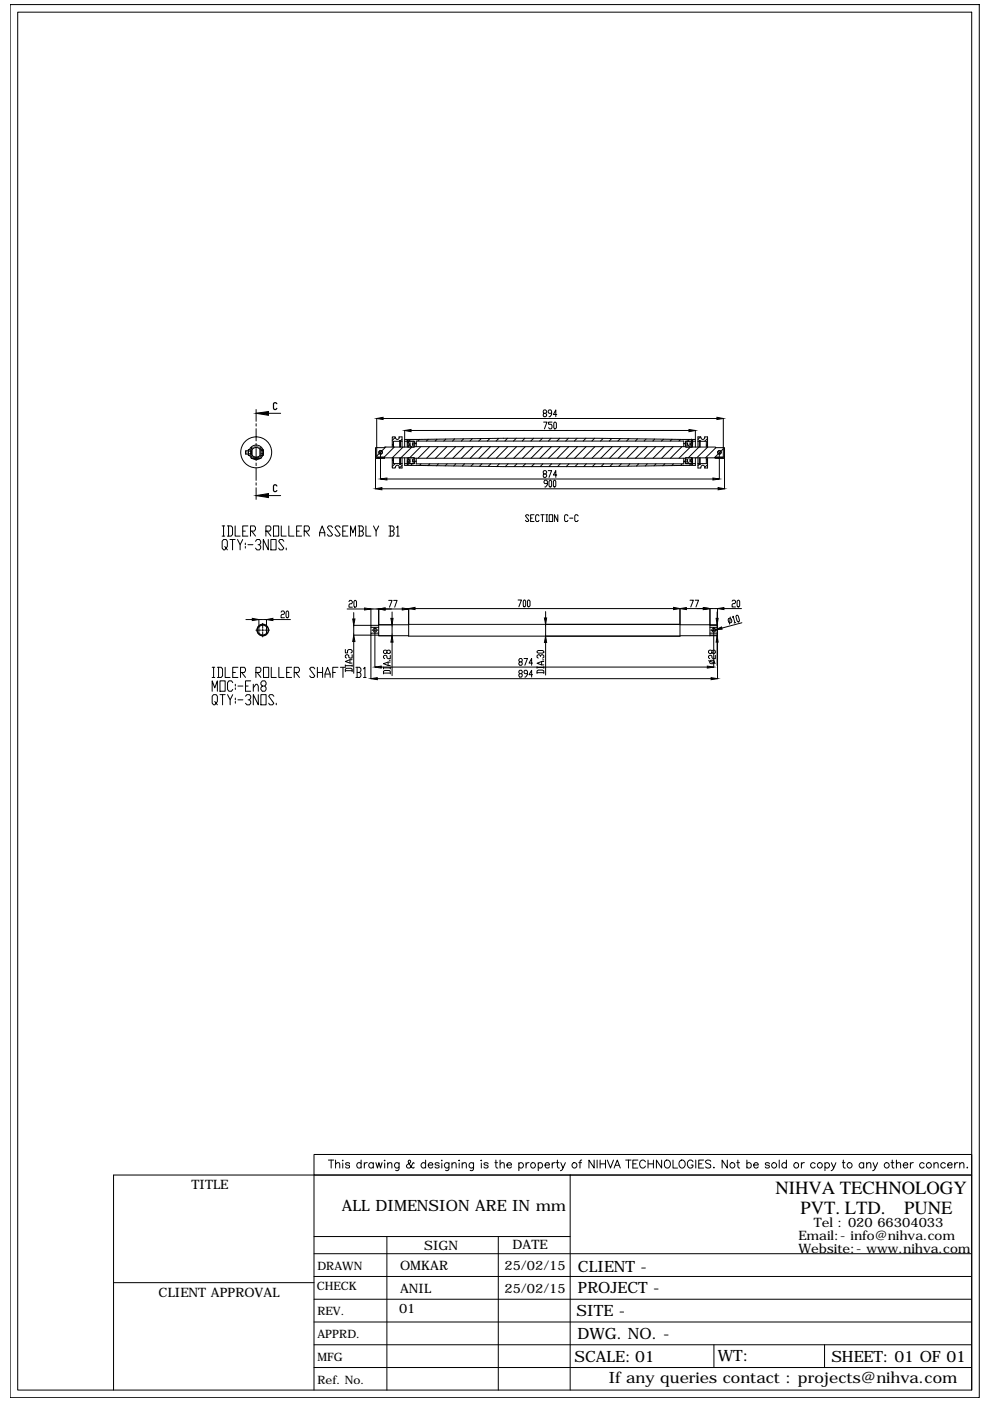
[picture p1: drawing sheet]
<svg xmlns="http://www.w3.org/2000/svg" width="210mm" height="297mm" viewBox="0 0 210 297" stroke-linecap="round" stroke-linejoin="round" font-family="sans-serif">
<!-- layer: 0 -->
<g fill="none" stroke="#000" stroke-width=".21">
<path d="M2.1 1h205.5v295.3h-205.5zM3.8 2.6h202.2v292.1h-202.2zM52.1 95.6v.7M52.1 95.6h.5M52.1 96.3h.5M52.6 95.9v.5l.1-.2M52.7 95.3l-.1 .6M52.9 95.3a1.55 1.55 0 0 1 1.4-.9 1.55 1.55 0 0 1 1.4 .9M52.9 96.5l.4 .5M53.2 95.6h-.5l-.1 .3M53.2 95.6v.6h-.5l-.1-.3M53.2 95.3h-.5v.3"/>
<path d="M53.2 96.2v.4h-.5l-.1-.2 .1 .2M53.2 96.5h.1M53.2 95.4h.1M53.2 95.3v.3M53.2 94.9h.3v2h1.6v-2h.3v2.3h-2.2zM53.4 97.2a1.55 1.55 0 0 0 1.8 0M53.5 96.7l.3 .2M53.5 96.5a1.04 1.04 0 0 0 1.7 0M54.3 86.8v2.5M54.3 89.8v.5M54.3 90.9v2.6M54.3 94v.5"/>
<path d="M54.3 95v2.7M54.3 98.2v.5M54.3 99.2v2.7M54.3 87.6h5.2M55.2 95.3a1.04 1.04 0 0 0-1.7 0M55.2 95.1a1.16 1.16 0 0 0-1.7 0M55.2 96.7l-.4 .2M55.4 95.5h.3l.1 .3M55.4 95.3h.4M55.7 95.5l.1-.1v.4M55.7 96.5l-.3 .5M55.8 95.8l-.1 .4h-.3"/>
<path d="M55.8 95.8v.6l-.1-.2M55.8 96.4l-.1 .2h-.3M55.8 95.5v.9M55.8 96.4v.1M55.8 96.5l-.1 .1M79.6 96.9h1.9v.3h-1.9zM79.6 97.2v6.4M79.9 94.9h-.3v2M79.9 88.7v6.2M80.2 96.9l.3 .3M80.4 96.2l-.5 .5M80.7 96v5.6"/>
<path d="M80.9 95.7l-.5 .4M81.2 88.7h70.8M81.8 94.8l-.9 .8M83.2 94.4v.4M83.4 94.4v.4M83.4 97.1v.4M83.6 94.8l-2.2 2.1M83.8 98.3l-.6 .6M83.8 92.8v-.2h-.6v1.8h.2v-.8h1.3v-.2h.2v.2M83.8 92.8l-.6 .5M83.8 92.8a.4 .4 0 0 0 .5 .4 .4 .4 0 0 0 .4-.4M84.6 92.8v-.2h.6v2.2"/>
<path d="M84.7 99a.4 .4 0 0 0-.4-.4 .4 .4 0 0 0-.5 .4M84.7 93.6v1.2M84.7 97.1v1.2M84.9 93.6h.3M84.9 93.6v1.2M84.9 97.1v1.2M85.2 98.3h-.3v.2h-.2v-.2h-1.3v-.8h-.2v1.7h.6v-.1M85.2 97.1v2.1h-.6v-.1M85.2 93.1l-.3 .4M85.2 98.7l-.5 .5M85.5 94.8l-2.3 2.3v.4M85.8 93.2a1678.3 1678.3 0 0 1 61.6 0"/>
<path d="M85.8 97.1v1.6a1678.3 1678.3 0 0 0 61.6 0v-.4M85.8 91.3v3.5M86.3 93.4h.2v.4h-.2zM86.3 97.7v.8h.2v-.6h.4M86.3 97.7h.2M86.3 93.4v.2h-.5M86.3 93.8v1M86.3 97.1v.6M86.5 93.6v.3h.4M86.5 97.1v.4h.4M86.5 93.4v.2h1.3v1.1M86.5 97.5v.4h-.2"/>
<path d="M86.5 93.9v.5M86.5 93.7l-.1 .1M86.6 94.7h.1M86.6 98.2v.1M86.6 97.1h1.1l.1 .1M86.6 94.8h1.1M86.6 93.6h.1M86.7 97.9l.4 .4M86.9 94.1v.3l.3 .4M86.9 97.5v.2M86.9 94.4h-.4v.4M87 93.9v.4"/>
<path d="M87 97.5v.4M87.1 93.2l-.4 .4M87.2 91.3h58.9M87.3 94.8l-2.3 2.3M87.4 94.4h.4M87.4 97.9h.4M87.4 93.9h.4M87.4 97.5h.4M87.4 98.3l-.3 .4M87.5 93.9v.4M87.5 97.5v.4M87.5 94.1v.3"/>
<path d="M87.5 97.5v.2M87.8 93.6h.1M87.8 97.1v1.2h-2M87.8 97.8h.5M87.8 94.1h.5M87.8 98.2v.1M87.8 94.7h.1M88 97.8l-.2 .2M88.3 94.7v-1.2h56.7v1.2M88.3 97.2v1.1h56.7v-1.1M88.3 93.9l-.3 .2M88.9 93.2l-.3 .3"/>
<path d="M89.2 94.7l-2.3 2.4M89.3 98.3l-.4 .4M90.8 93.1l-.4 .4M91.1 94.7l-2.5 2.5M91.1 98.3l-.4 .4M92.7 93.1l-.4 .4M92.9 94.7l-2.4 2.5M92.9 98.3l-.3 .5M94.5 93.1l-.4 .4M94.8 94.7l-2.5 2.5M94.8 98.3l-.4 .5M96.4 93l-.4 .5"/>
<path d="M96.6 94.7l-2.5 2.5M96.6 98.3l-.4 .5M98.3 93l-.5 .5M98.5 94.7l-2.5 2.5M98.5 98.3l-.5 .5M100.1 93l-.5 .5M100.3 94.7l-2.5 2.5M100.4 98.3l-.5 .5M102 93l-.5 .5M102.1 94.7l-2.4 2.5M102.2 98.3l-.5 .5M103.9 93l-.6 .5"/>
<path d="M104 94.7l-2.5 2.5M104 98.3l-.5 .6M105.7 93l-.5 .5M105.9 94.7l-2.5 2.5M105.9 98.3l-.6 .6M107.6 92.9l-.6 .6M107.7 94.7l-2.5 2.5M107.7 98.3l-.6 .6M109.5 92.9l-.6 .6M109.5 94.7l-2.5 2.5M109.6 98.3l-.6 .6M111.3 92.9l-.6 .6"/>
<path d="M111.4 94.7l-2.5 2.5M111.4 98.3l-.6 .6M113.1 92.9l-.5 .6M113.2 94.7l-2.4 2.5M113.3 98.3l-.6 .6M115 92.9l-.6 .6M115 94.7l-2.4 2.5M115.1 98.3l-.6 .6M115.3 89.5h.7l-.6 1.4M115.3 87.6l-.1-.2 .1-.5h.4l.2 .3-.2 .4h-.4l-.1 .3 .1 .4h.4l.2-.2-.2-.5M116.2 99.8h.8l-.6 1.4M116.8 92.9l-.5 .6"/>
<path d="M116.9 94.7l-2.4 2.5M117 87.6h-.6l-.2-.2 .2-.5h.4l.2 .3v.7l-.4 .4h-.2M117 98.3l-.6 .6M117 89.5h-.7v.5h.6l.1 .2v.5l-.1 .2h-.4l-.2-.2M117.6 89.5l.4 .2v1l-.2 .2-.4-.2v-1zM118.1 87.9h-.8l.5-1v1.4M118.7 92.9l-.6 .6M118.8 94.7l-2.5 2.5M118.8 98.3l-.6 .6M120.5 92.9l-.5 .6M120.6 94.7l-2.5 2.5M120.6 98.3l-.6 .6"/>
<path d="M122.4 92.9l-.6 .6M122.5 94.7l-2.5 2.5M122.5 98.3l-.6 .6M124.2 92.9l-.6 .6M124.3 94.7l-2.5 2.5M124.3 98.3l-.5 .6M126.1 92.9l-.6 .6M126.1 94.7l-2.4 2.5M126.2 98.3l-.6 .6M127.9 93l-.6 .5M128 94.7l-2.5 2.5M128 98.3l-.5 .6"/>
<path d="M129.7 93l-.5 .5M129.8 94.7l-2.4 2.5M129.9 98.3l-.6 .6M131.5 93l-.5 .5M131.7 94.7l-2.5 2.5M131.7 98.3l-.5 .5M133.3 93l-.4 .5M133.5 94.7l-2.5 2.5M133.5 98.3l-.4 .5M135.2 93l-.5 .5M135.4 94.7l-2.5 2.5M135.4 98.3l-.5 .5"/>
<path d="M137 93.1l-.4 .4M137.2 94.7l-2.5 2.5M137.2 98.3l-.4 .5M138.8 93.1l-.4 .4M139.1 94.7l-2.5 2.5M139.1 98.3l-.4 .5M140.7 93.1l-.5 .4M140.9 94.7l-2.4 2.5M141 98.3l-.5 .5M142.5 93.1l-.4 .4M142.7 94.7l-2.4 2.5M142.8 98.3l-.4 .4"/>
<path d="M144.3 93.2l-.3 .3M144.6 94.7l-2.5 2.5M144.6 98.3l-.3 .4M145 97.8h.4M145 94.1h.4M145.2 97.8l-.2 .2M145.4 97.2v.3h.4v.4h-.4v.3M145.4 93.6v.3h.4v.5h-.4v.3M145.4 97.5v.8h1.3v-.4h.1M145.4 93.9l-.2 .2M145.4 93.9h.1M145.4 98.2l1.4 .1v.2h-.1v-.3"/>
<path d="M145.4 94.7h.1M145.4 94.8h1.2M145.5 93.6h-.1M145.7 94.1v.3M145.7 97.5v.2M145.7 97.9l.5 .4M145.7 94.2l.6 .6M146.1 93.2l-.4 .4M146.2 94.4h.5M146.2 93.9h.5M146.3 97.5v.4M146.3 93.9v.4"/>
<path d="M146.3 94.1v.3M146.3 97.5v.2M146.4 94.8l-2.4 2.4M146.5 98.3l-.3 .4M146.6 97.1h-1.2M146.6 93.6h.1M146.7 93.4h.1v.4h-.1zM146.7 97.5v.4h-.5M146.7 94.4v.4M146.7 97.7h.1M146.7 93.6h-1.3v.8M146.7 93.4v.2"/>
<path d="M146.7 93.6v.8M146.7 97.1v.4h-.5M146.7 94.7h-.1M146.8 93.4v.2h.6M146.8 93.8v1M146.8 97.1v.6M147.4 97.1v1.2h-.6v-.6M147.4 91.3v3.5M148 98.3h.3M148 97.1v2.1h.6v-.1M148 93.6h.3M148.2 94.8l-2.3 2.3"/>
<path d="M148.3 94.8v-1.4h.1v1.4M148.3 97.1v1.4h.1v-1.4M148.3 98.4l-.3 .3M148.4 93.6h1.4v1.2M148.5 92.6l-.5 .6M148.6 92.8v-.2h-.6v2.2M148.6 92.8a.4 .4 0 0 0 .4 .4 .4 .4 0 0 0 .4-.4M149.4 99a.4 .4 0 0 0-.4-.4 .4 .4 0 0 0-.4 .4M149.4 92.8v-.2h.6v2.2M149.8 97.1v.4h.2M149.8 97.5v.8h-1.4M149.8 94.4h.2"/>
<path d="M150 97.1v2.1h-.6v-.1M150 93l-.6 .6M150 98.5l-.6 .6M150.1 94.8l-2.4 2.3M151.7 96.9h1.9v.3h-1.9zM151.8 94.9l-2.2 2.2M152.2 96.9l.2 .3M152.3 96.3l-.8 .8M152.5 96v5.6M152.8 95.7l-.5 .5M153.4 94.9h.2v2M153.4 94.9l-8-.2h-57.6l-7.9 .2v2h1.6v.2l63.9 .1"/>
<path d="M153.4 94.9v2l-8 .3M153.4 95.2l-.5 .5M153.4 88.7v6.2M153.6 97.2v6.4M47.1 111.5h.6M47.1 113.7h.6M47.4 111.5v2.2M47.7 115.9l.2 .3-.2 .4h-.3l-.3-.4v-1.4l.3-.4h.5l.3 .4v1.1l-.3 .3 .3 .4M48.2 111.5h.8l.3 .3v1.5l-.3 .4h-.8M48.5 111.5v2.2M48.8 114.4h1.1M49.3 114.4v2.2"/>
<path d="M49.9 111.5v2.2h1M50.4 114.4l.5 1.1v1.1M51.5 112.6h.5M51.5 114.4l-.6 1.1M52 115.1v.4M52 115.9v.3M52.6 111.5h-1.1v2.2h1.1M52.6 115.5h1M53.1 112.6h.8l.3-.4v-.4l-.3-.3h-.8v2.2M53.4 112.6l.8 1.1M54.2 114.8l.3-.4h.5l.3 .4v.3l-.3 .4h-.3M54.3 102.4v.5"/>
<path d="M54.3 103.4v2.5M54.3 105.1h5.2M55 115.5l.3 .4v.3l-.3 .4h-.5l-.3-.4M56.4 112.6h.8l.2-.4v-.4l-.2-.3h-.8v2.2M56.6 112.6l.8 1.1M56.9 114.4v2.2l-1.1-2.2v2.2M57.4 114.4h1.1v2.2h-1.1zM58 111.5h1.1v2.2h-1.1zM59.6 111.5v2.2h1.1M60.2 114.8l-.3-.4h-.6l-.2 .4 1.1 1.4-.3 .4h-.6l-.2-.4M60.7 116.2v.4M61.2 111.5v2.2h1.1"/>
<path d="M62.9 112.6h.5M64 111.5h-1.1v2.2h1.1M64.5 112.6h.8l.3-.4v-.4l-.3-.3h-.8v2.2M64.8 112.6l.8 1.1M67.8 113.7v-.8l.5-1.4 .6 1.4v.8M67.8 112.9h1.1M70.5 111.8l-.3-.3h-.5l-.3 .3 1.1 1.5-.3 .4h-.5l-.3-.4M72.1 111.8l-.2-.3h-.6l-.3 .3 1.1 1.5-.2 .4h-.6l-.3-.4M72.7 112.6h.5M73.8 111.5h-1.1v2.2h1.1M74.3 113.7v-2.2l.5 1.4 .6-1.4v2.2M75.9 111.5h.8l.3 .3v.4l-.3 .4"/>
<path d="M76.2 112.6h.5l.3 .3v.4l-.3 .4h-.8M76.2 111.5v2.2M77.6 111.5v2.2h1M79.2 111.5l.5 1.1v1.1M80.3 111.5l-.6 1.1M81 103.6h71.3M82 101.6h69.2M82.5 111.5h.8l.3 .3v.4l-.3 .4M82.7 112.6h.6l.3 .3v.4l-.3 .4h-.8M82.7 111.5v2.2M84.1 111.8l.3-.3v2.2M84.1 113.7h.6"/>
<path d="M112.1 109.4l-.1-.3h-.4l-.2 .3 .7 .9-.1 .3h-.4l-.2-.3M112.5 109.9h.3M113.2 109.1h-.7v1.5h.7M114.3 109.4l-.2-.3h-.3l-.2 .3v.9l.2 .3h.3l.2-.3M114.7 109.1h.7M115 109.1v1.5M115.3 100.5l-.1-.3 .1-.4h.4l.2 .2-.2 .5h-.4l-.1 .2 .1 .5h.4l.2-.2-.2-.5M115.7 110.6h.4M115.7 109.1h.4M115.9 109.1v1.5M116.1 102.5h-.6l-.2-.2 .2-.5h.4l.2 .3v.7l-.4 .5h-.2M116.4 109.1h.8v1.5h-.8z"/>
<path d="M116.6 101.8l.4 .3v.9l-.2 .3-.4-.3v-.9zM117.5 101.8l.3 .3v.9l-.1 .3-.4-.3v-.9zM118.1 100.7h-.8l.5-.9v1.4M118.3 109.1v1.5l-.8-1.5v1.5M120.4 109.4l-.1-.3h-.4l-.2 .3v.9l.2 .3h.4l.1-.3M120.8 109.9h.7M122.6 109.4l-.2-.3h-.4l-.1 .3v.9l.1 .3h.4l.2-.3M52.1 131.4h1.4M54.3 133.6h1M54.9 134.2a1.04 1.04 0 0 0 1.6 0M54.9 134.2v-2.8h1.6v2.8M55.5 133.6h.4"/>
<path d="M55.7 132.2v1M55.7 133.4v.4M55.7 134v1M56.1 133.6h1M56.5 133a1.04 1.04 0 0 0-1.6 0M57.9 131.4h3.7M59.6 129.8l.2-.3h.3l.2 .3-.2 .5h-.3l-.2 .2v.5h.7M60.9 129.5l.3 .3v1l-.2 .2-.4-.2v-1zM73.2 137.7v.7h.5v-.5l.2-.2h.5l.3 .2v.4l-.3 .1M73.6 129.1h3.7M74 127.6l.2-.3h.3l.2 .3v.2l-.2 .2h-.3l-.2 .3v.4h.7M74.2 139.9v.7"/>
<path d="M74.7 139.9h-.5l-1 .4 1 .3h.5M74.7 138.8v.7h-.5l-.3-.1v-.4l-.2-.2-.5 .2v.4l.3 .1M75 129.9v1.3M75 136v6.7M75.2 127.3h.2l.2 .3v.9l-.2 .2-.4-.2v-.9zM78.6 133v1.2M78.9 133.6h.2M79.3 133.6h.4M79.5 133v.2M79.5 133.4v.4M79.5 134v7.4M79.9 133.6h.2"/>
<path d="M80.3 134.2h-1.7v9.7M80.3 133h-1.7v-3.9h1.7v5.7h6.3M80.3 132.5h6.3M80.3 132.6h-5.3v2.1h5.3M81.6 129.1h3.7M82 138l.3-.2 .4 .2v.4l-.2 .2-.5-.2v-.4l-.2-.2-.5 .2v.4l.3 .2 .4-.2M82.4 127.3h.7l-.5 1.4M82.5 140h.2M82.7 138.9v.8h-.4l-.3-.3v-.3l-.4-.2-.3 .2v.3l.3 .3M83.1 129.8v1.3M83.1 132.5v2.3M83.1 136.1v7.2"/>
<path d="M83.5 127.3h.7l-.5 1.4M86.6 129v5.9h57.6v-5.9M86.6 132.4h57.6M88 129h54.8M109.8 127.2h.8l-.6 1.5M111.1 127.2l.3 .3v.9l-.1 .3-.4-.3v-.9zM111.1 139.6h.7l-.5 1.5M112 127.2l.4 .3v.9l-.2 .3-.4-.3v-.9zM113.9 138.1l.2-.2h.9l.3 .2v.2l-.3 .2h-.9l-.2-.2zM114.6 139.2l-.3-.4h-.2l-.2 .2v.4l.2 .1M114.6 139l.2-.2 .5 .2v.4l-.3 .1M115 139.9h.3"/>
<path d="M115.7 129.7v1.3M115.7 132.4v2.5M115.7 136.2v6.9M144.2 132.5h7.8v2.3h-7.8M145.5 129h3.6M146.3 127.3h.7l-.5 1.4M147.4 127.3h.7l-.5 1.4M150.5 134.2h1.6v.5M150.5 134.7h1.6M150.5 132.6h1.6M150.7 133.6h.2M150.9 138l.3-.2 .5 .2v.4l-.2 .2-.6-.2v-.4l-.2-.2-.5 .2v.4l.3 .2 .4-.2"/>
<path d="M151.1 133.6h.4M151.3 133v.2M151.3 133.4v.4M151.3 134v7.4M151.7 138.9v.8h-.5l-.5-.8-.5 .2v.3l.3 .3M151.7 133.5l-.8 .2M151.8 133.6h.2M152 129.8v1.3M152 136.1v5M152.1 132.6v.4h-1.6M152.1 132.6v-3.6h-1.6v5.8M152.1 133v1.2"/>
<path d="M152.1 134.7v9.2M153.5 129h3.7M154.5 131.1h.3l.3 .2 .1 .4-.1 .3-.4 .1-.2-.2zM154.8 130.8l-.1 1.5M155.2 127.5l.2-.2h.4l.1 .2-.1 .5h-.4l-.2 .2v.5h.7M155.3 130.9l.1-.3 .4 1.4M156 132l-.4 .1M156.2 130.5l.3 .1 .3 .9-.1 .3-.4-.1-.3-1zM156.5 127.3l.3 .2v.9l-.1 .3-.4-.3v-.9zM157.3 132l-4.3 1.2M45 146.6v-2.2l.5 1.4 .6-1.4v2.2M45 141.5h.5"/>
<path d="M45 143.6h.5M45.3 141.5v2.1M45.5 148.7l.3 .4-.3 .3h-.2l-.3-.3v-1.5l.3-.3h.5l.3 .3v1.1l-.3 .4 .3 .3M46.1 141.5h.8l.3 .3v1.5l-.3 .3h-.8M46.3 141.5v2.1M46.6 144.4h1.1v2.2h-1.1zM46.6 147.3h1.1M47.2 147.3v2.1M47.7 141.5v2.1h1.1M48.2 147.3l.6 1.1v1M49.3 144.7l-.2-.3h-.6l-.3 .3v1.5l.3 .4h.6l.2-.4M49.3 142.6h.6"/>
<path d="M49.3 147.3l-.5 1.1M49.9 145.1v.4M49.9 145.8v.4M49.9 148v.4M49.9 148.7v.4M50.4 141.5h-1.1v2.1h1.1M50.4 145.5h1.1M50.4 148.4h1.1M51 142.6h.8l.3-.4v-.4l-.3-.3h-.8v2.1M51.3 142.6l.8 1M52.1 147.6l.3-.3h.5l.3 .3v.4l-.3 .4h-.3M52.1 145.5h.5"/>
<path d="M52.9 148.4l.3 .3v.4l-.3 .3h-.5l-.3-.3M53.2 144.4h-1.1v2.2h1.1M53.7 145.8l.6-.7h.2l.3 .4v1.1M53.7 145.1v1.5M54.3 142.6h.8l.2-.4v-.4l-.2-.3h-.8v2.1M54.5 142.6l.8 1M54.8 147.3v2.1l-1.1-2.1v2.1M55.3 147.3h1.1v2.1h-1.1zM55.6 145.5l-.3-.4v-.4l.3-.3h.6l.2 .3v.4l-.2 .4h-.6l-.3 .3v.4l.3 .4h.6l.2-.4v-.4l-.2-.3M55.9 141.5h1.1v2.1h-1.1zM57.5 141.5v2.1h1.1M58.1 147.6l-.3-.3h-.6l-.2 .3 1.1 1.5-.3 .3h-.6l-.2-.3"/>
<path d="M58.6 149.1v.3M59.1 141.5v2.1h1.1M60.8 142.6h.5M61.8 141.5h-1v2.1h1M62.4 142.6h.8l.3-.4v-.4l-.3-.3h-.8v2.1M62.7 142.6l.8 1M66.7 141.8l-.2-.3h-.6l-.3 .3 1.1 1.5-.2 .3h-.6l-.3-.3M67.3 142.6h1.1M67.3 141.5v2.1M68.4 141.5v2.1M68.9 143.6v-.7l.6-1.4 .5 1.4v.7M68.9 142.9h1.1"/>
<path d="M70.6 142.6h.5M71.7 141.5h-1.1v2.1M72.2 141.5h1.1M72.7 141.5v2.1M73.2 142.4v-.5l.3-.2h.9l.3 .2v.5M73.2 142.2h1.5M73.2 141v.3M73.2 141.1h1.5M74.7 141v.3M75.5 141.5h.8l.2 .3v.4l-.2 .4M75.7 142.6h.6l.2 .3v.4l-.2 .3h-.8M75.7 141.5v2.1"/>
<path d="M77.1 141.8l.3-.3v2.1M77.1 143.6h.5M80 143.9h70.8M80.8 141.4h69.2M81.3 142.9v-.6l.3-.1h.9l.2 .1v.6M81.3 142.7h1.4M81.3 141.4v.4M81.3 141.6h1.4M82.3 140.4v.7M82.7 140.4h-.4l-1 .3 1 .4h.4M82.7 141.4v.4M110.2 142.8l-.2-.5 .2-.2h.4l.1 .5-.1 .2h-.4l-.2 .2 .2 .6h.4l.1-.3-.1-.5"/>
<path d="M110.2 140.3l-.2-.2 .2-.5h.4l.1 .3-.1 .4h-.4l-.2 .3 .2 .5h.4l.1-.3-.1-.5M111.8 142.8h-.5l-.2-.2 .2-.5h.3l.2 .2v.7l-.4 .6h-.1M112.9 140.6h-.7l.5-1v1.5M112.9 143h-.7l.5-.9v1.5M113.9 142.8v-.6l.2-.1h.9l.3 .1v.6M113.9 142.6h1.4M113.9 141.4v.3M113.9 141.5h1.4M114.8 140.3v.7M115.3 140.3h-.5l-.9 .3 .9 .4h.5M115.3 141.4v.3M150.2 140.1l1.5 .5"/>
<path d="M150.5 140.2l.2-.2h.5l.3 .2v.3l-.3 .2h-.5l-.2-.2zM66.6 244.8h139.4v4.3h-139.4zM66.6 249.1v45.6M69.6 246h1.2M70.2 246v1.7M71.1 246.8l.5-.3 .4 .1v1.1M71.1 246v1.7M72.7 246v.1zM72.7 246.6v1.1M74.1 246.8a.47 .47 0 0 0-.4-.3 .47 .47 0 0 0-.4 .3l.2 .2 .6 .1v.3a.47 .47 0 0 1-.4 .3 .47 .47 0 0 1-.4-.3M76.6 246.8a.52 .52 0 0 0-.8-.1 .52 .52 0 0 0 0 .8 .52 .52 0 0 0 .8-.1M76.6 246v1.7"/>
<path d="M77.2 246.5v1.2M77.9 246.5a.52 .52 0 0 0-.7 .5M79.1 246.8a.54 .54 0 0 0-.7-.1 .54 .54 0 0 0 0 .8 .54 .54 0 0 0 .7-.1M79.1 246.5v1.2M79.7 246.5l.3 1.2 .3-1.2 .4 1.2 .3-1.2M81.6 246v.1zM81.6 246.6v1.1M82.2 246.8l.4-.3 .4 .1 .1 1.1M82.2 246.5v1.2M84.6 246.5v1.3a.45 .45 0 0 1-.7 .3M84.6 246.8a.54 .54 0 0 0-.8-.1 .54 .54 0 0 0 0 .8 .54 .54 0 0 0 .8-.1M87.8 246.7l-.2-.2-.3 .6a.57 .57 0 0 1-.5 .6 .57 .57 0 0 1-.6-.4l.1-.4 .7-.4a.33 .33 0 0 0-.2-.5h-.2a1.43 1.43 0 0 0 .9 1.7l.3-.2"/>
<path d="M90.2 246.8a.54 .54 0 0 0-.8-.1 .54 .54 0 0 0 0 .8 .54 .54 0 0 0 .8-.1M90.2 246v1.7M90.8 247h1a.5 .5 0 0 0-.6-.5 .5 .5 0 0 0-.4 .6 .52 .52 0 0 0 .4 .6 .52 .52 0 0 0 .6-.3M93.1 246.8a.51 .51 0 0 0-.9 0l.3 .2 .5 .1 .1 .3a.51 .51 0 0 1-.9 0M93.6 246h.2zM93.7 246.6v1.1M95.2 246.5l-.1 1.5-.2 .2-.4-.1M95.2 246.8a.54 .54 0 0 0-.8-.1 .54 .54 0 0 0 0 .8 .54 .54 0 0 0 .8-.1M95.8 246.8l.5-.3 .3 .1 .1 1.1M95.8 246.5v1.2M97.4 246v.1zM97.4 246.6v1.1"/>
<path d="M98 246.8l.4-.3 .4 .1 .1 1.1M98 246.5v1.2M100.4 246.5l-.1 1.5-.2 .2-.4-.1M100.4 246.8a.54 .54 0 0 0-.8-.1 .54 .54 0 0 0 0 .8 .54 .54 0 0 0 .8-.1M102.1 246v.1zM102.1 246.6v1.1M103.5 246.8a.5 .5 0 0 0-.5-.3 .5 .5 0 0 0-.4 .3l.3 .2 .5 .1 .1 .3a.5 .5 0 0 1-.5 .3 .5 .5 0 0 1-.4-.3M104.9 246.5h.6M105.1 246v1.3l.1 .3 .4 .1M106 246.8l.5-.3 .3 .1 .1 1.1M106 246v1.7M107.5 247h.9a.52 .52 0 0 0-.7-.5 .52 .52 0 0 0-.1 .9 .51 .51 0 0 0 .8 0"/>
<path d="M110 246.8a.54 .54 0 0 1 .8-.1 .54 .54 0 0 1 0 .8 .54 .54 0 0 1-.8-.1M110 246.5v1.7M111.5 246.5v1.2M112.2 246.5a.56 .56 0 0 0-.7 .5M114.1 246.8a.52 .52 0 0 1 .8-.1 .52 .52 0 0 1 0 .8 .52 .52 0 0 1-.8-.1M114.1 246.5v1.7M115.6 247h.9a.47 .47 0 0 0-.5-.5 .47 .47 0 0 0-.4 .5v.1a.49 .49 0 0 0 .3 .5 .49 .49 0 0 0 .6-.2M117.1 246.5v1.2M117.7 246.5a.52 .52 0 0 0-.6 .5M117.9 246.5h.6M118.2 246v1.3l.1 .3 .3 .1M118.9 246.5l.5 1.2 .5-1.2"/>
<path d="M119.4 247.7l-.3 .4-.3 .1M120.9 249.1v45.6M122.7 246.5h.6M123.3 246h-.3v.3v1.4M126 246v1.7l-1.1-1.7v1.7M126.6 246v1.7M127.2 246v1.7M127.2 246.8h1.2M128.4 246v1.7M128.8 246l.6 1.7 .7-1.7M130.2 247.7l.7-1.7 .6 1.7M130.5 247.1h.8"/>
<path d="M132.7 246h1.1M133.3 246v1.7M134.2 246.8h.7M135.2 246h-1v1.7h1M136.8 246.3a.64 .64 0 0 0-.7-.3 .64 .64 0 0 0-.5 .6v.4a.63 .63 0 0 0 .5 .7 .63 .63 0 0 0 .7-.5M137.4 246.8h1.1M137.4 246v1.7M138.5 246v1.7M140.3 246v1.7l-1.1-1.7v1.7M141 246.2a.63 .63 0 0 1 .7-.2 .63 .63 0 0 1 .4 .6v.4a.64 .64 0 0 1-.6 .7 .64 .64 0 0 1-.6-.7zM142.7 246v1.7h1M144.1 246.2a.63 .63 0 0 1 .7-.2 .63 .63 0 0 1 .5 .6v.4a.66 .66 0 0 1-.7 .7 .66 .66 0 0 1-.6-.7z"/>
<path d="M146.9 246.3a.58 .58 0 0 0-.7-.3 .89 .89 0 0 0-.5 .9 .89 .89 0 0 0 .8 .8 .51 .51 0 0 0 .4-.7h-.4M147.5 246v1.7M148.2 246.8h.6M149.2 246h-1v1.7h1M150.7 246.2a.61 .61 0 0 0-.6-.3 .61 .61 0 0 0-.5 .4l.2 .3 .8 .3 .1 .5a.69 .69 0 0 1-1.1 0M151.3 247.6h.1zM154.2 246v1.7l-1.1-1.7v1.7M156.2 246.5h.6M156.4 246v1.3l.1 .3 .3 .1M158.4 246.8a.52 .52 0 0 1 .7-.1 .52 .52 0 0 1 0 .8 .52 .52 0 0 1-.7-.1M158.4 246v1.7M159.8 247h1a.5 .5 0 0 0-.6-.5 .5 .5 0 0 0-.4 .6 .52 .52 0 0 0 .4 .6 .52 .52 0 0 0 .6-.3"/>
<path d="M163.1 246.8a.51 .51 0 0 0-.9 0l.3 .2 .6 .1v.3a.51 .51 0 0 1-.9 0M165.2 246v1.7M166.7 246.8a.54 .54 0 0 0-.8-.1 .54 .54 0 0 0 0 .8 .54 .54 0 0 0 .8-.1M166.7 246v1.7M169.9 246.5v1.2M170.5 246.5a.52 .52 0 0 0-.6 .5M172.8 246.8a.54 .54 0 0 0-.8-.1 .54 .54 0 0 0 0 .8 .54 .54 0 0 0 .8-.1M174.9 246.8a.54 .54 0 0 1 .8-.1 .54 .54 0 0 1 0 .8 .54 .54 0 0 1-.8-.1M174.9 246.5v1.7M176.3 246.5l.5 1.2 .4-1.2M176.8 247.7l-.6 .5M178.6 246.5h.5"/>
<path d="M178.8 246v1.3l.1 .3 .3 .1M183.1 246.8a.54 .54 0 0 0-.8-.1 .54 .54 0 0 0 0 .8 .54 .54 0 0 0 .8-.1M183.1 246.5v1.2M183.8 246.8l.3-.3 .5 .1v1.1M183.8 246.5v1.2M185.1 246.5l.5 1.2 .5-1.2M185.6 247.7l-.3 .4-.3 .1M188.9 246.5h.6M189.2 246v1.3l.1 .3 .3 .1M190.1 246.8l.3-.3 .5 .1 .1 1.1M190.1 246v1.7M191.5 247h1a.5 .5 0 0 0-.6-.5 .5 .5 0 0 0-.4 .6 .52 .52 0 0 0 .4 .6 .52 .52 0 0 0 .6-.3"/>
<path d="M193 246.5v1.2M193.7 246.5a.52 .52 0 0 0-.7 .5M195.9 246.8a.54 .54 0 0 0-.8-.1 .54 .54 0 0 0 0 .8 .54 .54 0 0 0 .8-.1M198 246.8l.4-.3 .4 .1 .1 1.1M198 246.5v1.2M200.4 246.8a.54 .54 0 0 0-.8-.1 .54 .54 0 0 0 0 .8 .54 .54 0 0 0 .8-.1M200.9 247h1a.49 .49 0 0 0-.6-.5 .49 .49 0 0 0-.4 .6 .49 .49 0 0 0 .4 .5 .49 .49 0 0 0 .6-.2M202.4 246.5v1.2M203.1 246.5a.57 .57 0 0 0-.7 .5M203.5 246.8l.4-.3 .4 .1 .1 1.1M203.5 246.5v1.2M205 247.6h.2z"/>
<path d="M206 249.1v45.6M206 249.1h-181.9v45.6M24.1 271.9h42.5M66.6 275.5h139.4M66.6 270.6h139.4M66.6 265.8h139.4M66.6 262.2h54.3M82 262.2v32.5M105.6 262.2v32.5M66.6 280.3h139.4M66.6 285.1h139.4M66.6 289.9h139.4"/>
<path d="M151.4 285.1v4.8M174.8 285.1v4.8"/>
<circle cx="54.3" cy="95.9" r="3.3"/>
<circle cx="80.7" cy="95.9" r=".32"/>
<circle cx="80.7" cy="95.9" r=".4"/>
<circle cx="152.5" cy="95.9" r=".4"/>
<circle cx="152.5" cy="95.9" r=".32"/>
<circle cx="55.7" cy="133.6" r="1.25"/>
<circle cx="55.7" cy="133.6" r="1.16"/>
<circle cx="79.5" cy="133.6" r=".4"/>
<circle cx="151.3" cy="133.6" r=".4"/>
<circle cx="113" cy="247" r=".55"/>
<circle cx="121.8" cy="247.1" r=".56"/>
<circle cx="155.3" cy="247.1" r=".56"/>
<circle cx="164.1" cy="247.1" r=".56"/>
<circle cx="168.8" cy="247.1" r=".56"/>
<circle cx="173.8" cy="247.1" r=".56"/>
<circle cx="180.1" cy="247.1" r=".56"/>
<circle cx="188" cy="247.1" r=".56"/>
<circle cx="196.9" cy="247.1" r=".56"/>
</g>
<path d="M53.2 96.5v.1M53.2 95.3v.1M53.5 96.9h.1M55.1 96.9h-.1M55.2 95a1.25 1.25 0 0 0-1.7 0" fill="none" stroke="#808080" stroke-width=".21"/>
<g fill="#000" stroke="#000" stroke-width=".21">
<path d="M54.3 87.6l2.6-.4v.9zM79.9 88.7l1.3-.2v.4zM85.8 91.3l1.4-.2v.4zM146.1 91.1l1.3 .2-1.3 .2zM152 88.5l1.4 .2-1.4 .2zM54.3 105.1l2.6-.5v.9zM79.6 103.6l1.4-.2v.4zM80.7 101.6l1.3-.3v.5zM151.2 101.3l1.3 .3-1.3 .2zM152.3 103.4l1.3 .2-1.3 .2zM53.5 131.1l1.4 .3-1.4 .2zM56.5 131.4l1.4-.3v.5z"/>
<path d="M74.8 131.2h.5l-.3 1.4zM75 134.7l.3 1.3h-.5zM77.3 128.9l1.3 .2-1.3 .2zM80.3 129.1l1.3-.2v.4zM82.9 131.1h.4l-.2 1.4zM83.1 134.8l.2 1.3h-.4zM85.3 128.9l1.3 .2-1.3 .2zM86.6 129l1.4-.2v.4zM115.4 131h.5l-.2 1.4zM115.7 134.9l.2 1.3h-.5zM142.8 128.8l1.4 .2-1.4 .2zM144.2 129l1.3-.2v.4z"/>
<path d="M149.1 128.8l1.4 .2-1.4 .2zM151.8 131.1h.5l-.3 1.4zM152 134.8l.3 1.3h-.5zM151.7 133.5l1.3-.6 .1 .5zM152.1 129l1.4-.2v.4zM78.6 143.9l1.4-.2v.4zM79.5 141.4l1.3-.2v.4zM150 141.2l1.3 .2-1.3 .2zM150.8 143.7l1.3 .2-1.3 .2z"/>
<path d="M146.7 93.4v.4h.1zM146.7 93.4h.1v.4z"/>
</g>
<path d="M58.7 85.6l-.2-.2h-.3l-.2 .2v1l.2 .2h.3l.2-.2M58.7 103l-.2-.2h-.3l-.2 .2v1l.2 .2h.3l.2-.2" fill="none" stroke="#000" stroke-width=".25"/>
<g font-size="3.9">
<text x="164.4" y="253.2">NIHVA TECHNOLOGY</text>
<text x="169.7" y="257.3">PVT. LTD.</text>
<text x="191.7" y="257.3">PUNE</text>
</g>
<g font-size="3.3">
<text x="72.5" y="256.7">ALL DIMENSION ARE IN mm</text>
<text x="122.5" y="269.7">CLIENT -</text>
<text x="122.5" y="274.2">PROJECT -</text>
<text x="122.2" y="279">SITE -</text>
<text x="122.4" y="283.8">DWG. NO. -</text>
<text x="121.8" y="288.7">SCALE: 01</text>
<text x="129.1" y="293.2">If any queries contact : projects@nihva.com</text>
<text x="152.2" y="288.6">WT:</text>
<text x="176.3" y="288.7">SHEET: 01 OF 01</text>
</g>
<g font-size="2.8">
<text x="40.6" y="252.1">TITLE</text>
<text x="169.3" y="262.9">Email:- info@nihva.com</text>
<text x="172.5" y="260.2">Tel : 020 66304033</text>
<text x="84.8" y="269.4">OMKAR</text>
<text x="89.9" y="265.1">SIGN</text>
<text x="107" y="269.4">25/02/15</text>
<text x="108.7" y="264.9">DATE</text>
<text x="169.3" y="265.6">Website:- www.nihva.com</text>
<text x="33.6" y="275.1">CLIENT APPROVAL</text>
<text x="84.8" y="274.2">ANIL</text>
<text x="107" y="274.2">25/02/15</text>
<text x="84.6" y="278.4">01</text>
</g>
<g font-size="2.5">
<text x="67.3" y="269.2">DRAWN</text>
<text x="67.2" y="273.5">CHECK</text>
<text x="67.3" y="278.9">REV.</text>
<text x="67.3" y="283.7">APPRD.</text>
<text x="67.3" y="288.5">MFG</text>
<text x="67.3" y="293.4">Ref. No.</text>
</g>
</svg>
